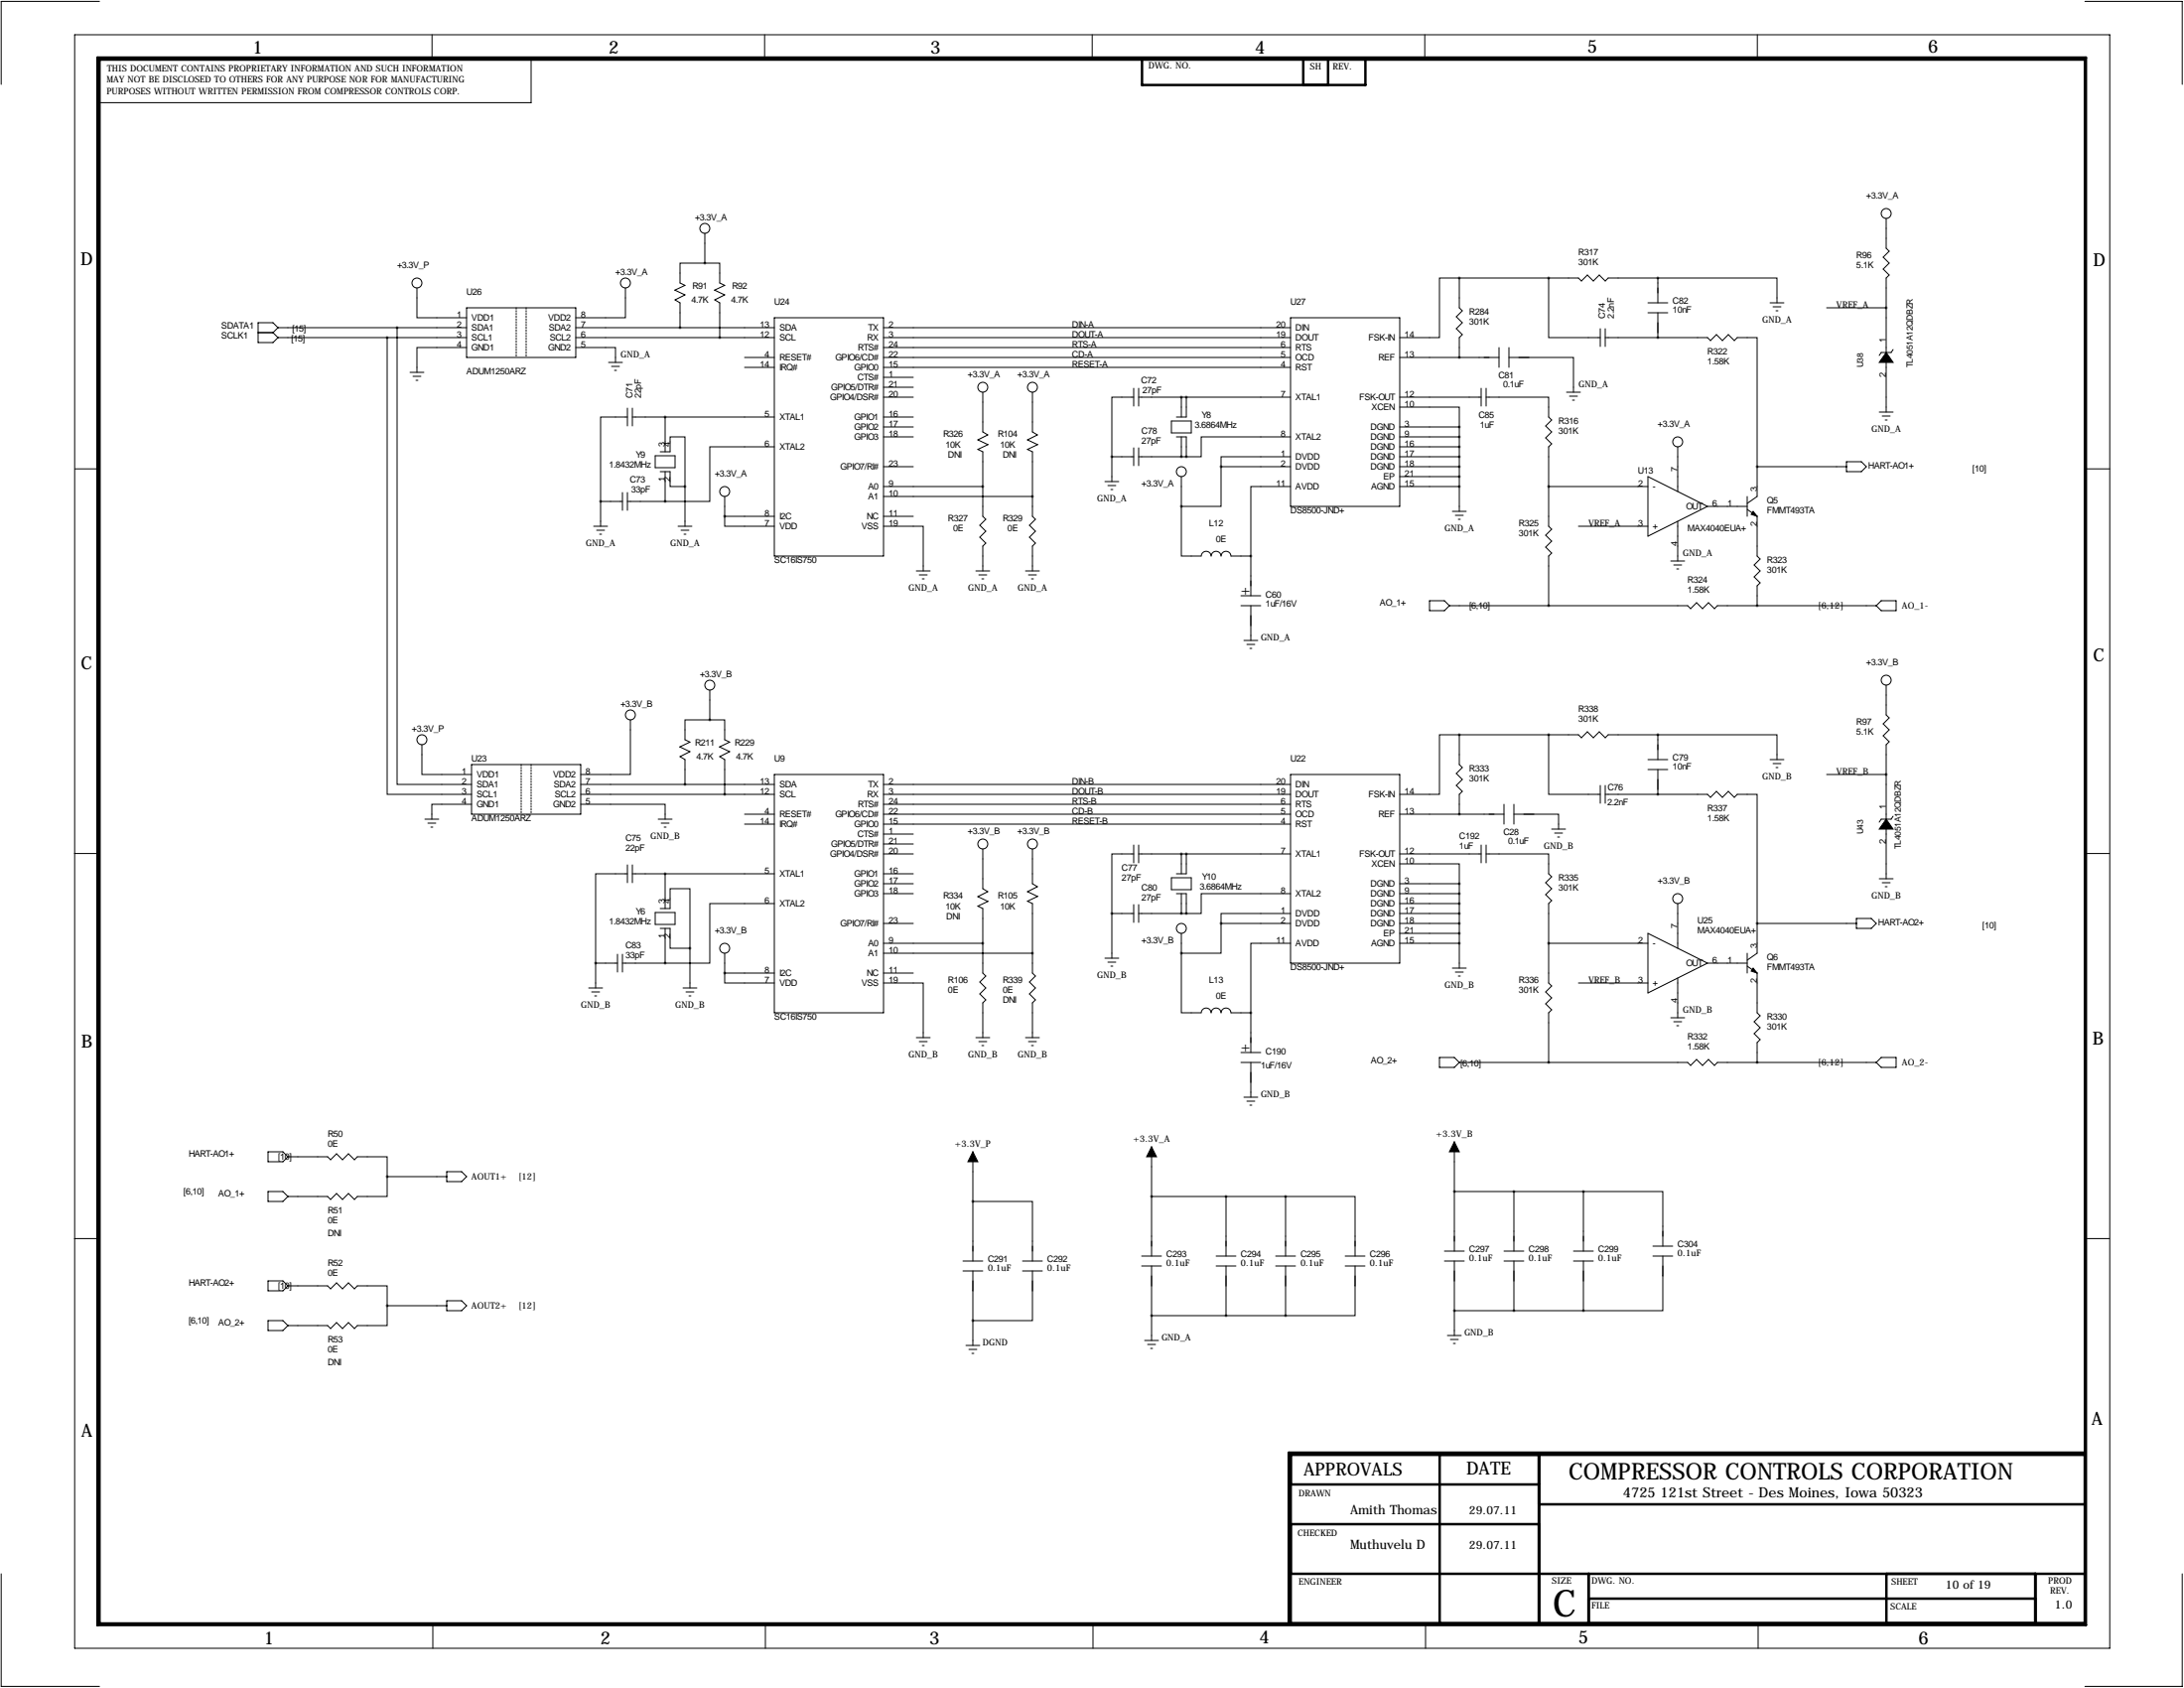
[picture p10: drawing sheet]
<svg xmlns="http://www.w3.org/2000/svg" width="559mm" height="432mm" viewBox="0 0 559 432" stroke-linecap="round" stroke-linejoin="round" font-family="sans-serif">
<g fill="none" stroke="#000" stroke-width=".25">
<path d="M19.1 8.9h520.7v412.7h-520.7zM25.5 .4h-25.2v21.2M110.5 8.9v6.3M143.1 15.2h-7.2v11.1h-110.9M195.6 8.9v6.3M279.5 8.9v6.3M364.5 8.9v6.3M449.6 8.9v6.3M533.5 .4h24.8v21.2M180.3 59.7v7.6M482.6 55.9v7.6l.8 .8-1.6 1.5 1.6 1.5-1.6 1.5 1.6 1.6-.8 .7v34.3M106.7 73.7v7.6h12.7"/>
<path d="M119.4 78.7h27.9v12.7h-27.9zM160 73.7v7.6h-12.7M180.3 67.3h3.8v5.1l1.3 .6-2.6 1.2 2.6 1.2-2.5 1.3 1.2 .8v8.9M180.3 67.3h-6.3v5.1l1.3 .6-2.6 1.2 2.6 1.2-2.6 1.3 1.3 .8v6.3M373.4 71.1h-5.1v15.3h-10.2M373.4 71.1v7.6l.7 .8-1.5 1.5 1.5 1.6-1.5 1.5 1.5 1.5-.7 .8v5M373.4 71.1h30.5l.7 .8 1.5-1.5 1.6 1.5 1.5-1.5 1.5 1.5 .8-.8h12.7M396.2 71.1v15.3h13.2M421.6 77.5h5.1M424.2 71.1h30.5v6.4M424.2 71.1v6.4M452.9 77.5h3.5"/>
<path d="M453.6 78.5h2.1M454.4 79.5h.5M467.4 78.7h15.2M66 85.1h3.8M69.8 85.1l1.3 1.3M71.1 86.4h48.3M71.1 83.8h48.3M71.1 83.8l-1.3 1.3M71.1 83.8l-1.3-1.2h-3.8v5h3.8l1.3-1.2M99.1 86.4v116.8h21.5M101.6 83.8v116.9h19M104.9 95.2h3.6"/>
<path d="M105.7 96.3h2M106.4 97.3h.5M119.4 88.9h-12.7v6.3M147.3 88.9h10.2v3.8M147.3 86.4h50.8M147.3 83.8h50.8M155.7 92.7h3.6M156.5 93.7h2M157.2 94.7h.5M190.5 91.4h7.6M190.5 94h7.6M198.1 81.3h28v60.9h-28z"/>
<path d="M226.1 86.4h104.1M226.1 83.8h104.1M226.1 99.1h7.6M226.1 96.5h7.6M226.1 91.4h104.1M226.1 88.9h104.1M226.1 94h104.1M290.1 99.3v4.6M291.3 99.3v4.6M330.2 81.3h27.9v48.2h-27.9zM358.1 91.4h25.4M379 99.3v4.6"/>
<path d="M380.2 99.3v4.6M383.5 88.9v5.1M386.1 91.4h16.5v8.9M386.1 88.9v5.1M409.4 84.1v4.5M410.7 86.4h26.2l.7 .7 1.6-1.5 1.5 1.5 1.5-1.5 1.5 1.5 .8-.7h5.1v33M410.7 84.1v4.5M421.6 80h5.1M424.2 80v6.4M484.4 89.4l-.5 .8h-2.6l-.5 .7M19.2 119.9h6.4M160.5 106.7h-6.8v21.6"/>
<path d="M160.5 104.4v4.6M161.8 106.7h36.3M161.8 104.4v4.6M167.6 116.6h5.1v3h-5.1zM168.9 115.6h2.5v-3.8h3.9v12.7M170.2 106.7v8.9M198.1 114.3h-16.5v14h-11.4M226.1 106.7h7.6M226.1 101.6h7.6M226.1 111.8h7.6M226.1 119.4h7.6M226.1 109.2h7.6"/>
<path d="M251.5 100.3v10.2l1.2 .8-2.5 1.2 2.6 1.2-2.6 1.3 1.3 .6v16.5l.7 .7-1.5 1.6 1.5 1.5-1.5 1.5 1.5 1.5-.7 .8v6.3M264.2 100.3v10.2l1.2 .8-2.5 1.2 2.6 1.2-2.6 1.3 1.3 .6v16.5l.7 .7-1.5 1.6 1.5 1.5-1.5 1.5 1.5 1.5-.7 .8v6.3M284.5 116.8h5.6M284.5 116.8v6.4M290.1 101.6h-5.6v15.2M290.1 114.6v4.5M291.3 101.6h38.9M291.3 114.6v4.5M291.3 116.8h12.2M299.7 107.7h5.1v3h-5.1zM301 111.8h2.5v5M302.3 101.6v5.1"/>
<path d="M302.3 111.8v5M303.5 101.6v5.1h-2.5M312.4 119.4v10.1h-10.1M312.4 119.4h17.8M330.2 116.8h-17.8v2.6M330.2 111.8h-22.9v5h-3.8M358.1 104.1h15.3v5.1M358.1 101.6h20.9M358.1 111.8h15.3M358.1 116.8h15.3M358.1 114.3h15.3M358.1 119.4h15.3"/>
<path d="M358.1 109.2h15.3M373.4 109.2v21.6M380.2 101.6h16v5.1l.8 .7-1.5 1.6 1.5 1.5-1.5 1.5 1.5 1.5-.8 .8v20.3l.8 .8-1.5 1.5 1.5 1.5-1.5 1.6 1.5 1.5-.8 .7v12.7M400.8 100.3h3.6M401.6 101.3h2M402.3 102.4h.5M429.3 114.3v11.4M449.6 119.4v7.6l-2.6 1.8M449.6 119.4h22.8M472.4 118.1h3.8l1.3 1.3-1.3 1.2h-3.8zM480.8 105.4h3.6M481.6 106.4h2"/>
<path d="M482.3 107.4h.6M533.4 119.9h6.4M151.9 134.6h3.5M152.7 135.6h2M153.4 136.7h.5M153.7 128.3h5.6M153.7 128.3v6.3M159.3 126v4.6M160.5 126v4.6M160.5 128.3h9.7M168.9 120.6h2.5v3.9h3.9M170.2 120.6v7.7"/>
<path d="M173.5 134.6h3.5M174.2 135.6h2.1M175 136.7h.5M175.3 124.5v10.1M185.4 132.1v2.5h12.7M185.4 132.1h12.7M185.4 127v5.1M226.1 134.6h10.1v11.4M226.1 124.5h25.4M226.1 127h38.1M226.1 132.1h7.6M282.7 123.2h3.6"/>
<path d="M283.5 124.2h2M284.2 125.2h.5M302.3 129.5v12.7h5a1.27 1.27 0 0 1 1.3-1.2 1.27 1.27 0 0 1 1.3 1.2 1.27 1.27 0 0 1 1.2-1.2 1.27 1.27 0 0 1 1.3 1.2 1.27 1.27 0 0 1 1.3-1.2 1.27 1.27 0 0 1 1.3 1.2h5M302.3 121.9v7.6M330.2 124.5h-10.2v17.7M358.1 124.5h15.3M358.1 121.9h15.3M371.6 130.8h3.6M372.4 131.8h2M373.1 132.8h.5M396.2 124.5h25.4M403.9 134.6h17.7"/>
<path d="M421.6 121.9l15.3 7.6-15.3 7.7zM429.3 133.3v10.2M436.9 129.5h10.1M447 130.3l2.6 1.8v10.1l.7 .8-1.5 1.5 1.5 1.5-1.5 1.6 1.5 1.5-.7 .8v5M447 127v5.1M234.4 146h3.6M235.2 147.1h2M236 148.1h.5M249.7 146h3.5M250.4 147.1h2.1M251.2 148.1h.5M262.4 146h3.5"/>
<path d="M263.1 147.1h2.1M263.9 148.1h.5M317.5 154.9h5.1M317.5 152.4h5.1M320 142.2v10.2M320 154.9v8.9M365.8 153.7h3.8l1.2 1.2-1.2 1.3h-3.8zM370.8 154.9h61l.8 .8 1.5-1.5 1.5 1.5 1.5-1.5 1.6 1.5 .7-.8h40.7M427.5 143.5h3.5M428.2 144.5h2.1M429 145.5h.5M481.3 153.7h3.8v2.5h-3.8l-1.2-1.3z"/>
<path d="M181.6 176.5v7.6M318.3 163.8h3.5M319 164.8h2.1M319.8 165.9h.5M482.6 175.3v7.6l.8 .7-1.6 1.6 1.6 1.5-1.6 1.5 1.6 1.5-.8 .8v34.3M107.9 190.5v7.6h12.7M120.6 195.6h28v12.7h-28zM161.3 184.1v14h-12.7M181.6 184.1h3.8v5.1l1.3 .6-2.6 1.3 2.6 1.2-2.6 1.2 1.3 .8v8.9M181.6 184.1h-6.3v5.1l1.2 .6-2.6 1.3 2.6 1.2-2.5 1.2 1.3 .8v6.4M198.1 198.1h28v61h-28zM330.2 198.1h27.9v48.3h-27.9z"/>
<path d="M373.4 188h-5.1v15.2h-10.2M373.4 188v7.6l.7 .7-1.5 1.6 1.5 1.5-1.5 1.5 1.5 1.5-.7 .8v5.1M373.4 188h30.5l.7 .7 1.5-1.5 1.6 1.5 1.5-1.5 1.5 1.5 .8-.7h12.7M396.2 188v15.2h13.2M421.6 194.3h5.1M421.6 196.8h5.1M424.2 188h30.5v6.3M424.2 188v6.3M424.2 196.8v6.4M452.9 194.3h3.5M453.6 195.3h2.1M454.4 196.3h.5"/>
<path d="M467.4 198.1h15.2M19 218.3h6.5M108.7 209.5h3.6M109.5 210.6h2M110.2 211.6h.5M120.6 205.7h-10.1v3.8M148.6 205.7h21.6v3.8M148.6 200.7h49.5M148.6 203.2h49.5M168.4 209.5h3.6M169.2 210.6h2M169.9 211.6h.5"/>
<path d="M190.5 208.3h7.6M190.5 210.8h7.6M226.1 200.7h104.1M226.1 215.9h7.6M226.1 203.2h104.1M226.1 213.4h7.6M226.1 208.3h104.1M226.1 205.7h104.1M226.1 210.8h104.1M226.1 218.4h7.6M251.5 217.2v10.1l1.2 .8-2.5 1.3 2.6 1.2-2.6 1.2 1.3 .6v16.5l.7 .8-1.5 1.5 1.5 1.5-1.5 1.6 1.5 1.5-.7 .7v8.9M264.2 217.2v8.9l1.2 .7-2.5 1.3 2.6 1.2-2.6 1.2 1.3 .6v17.8l.7 .8-1.5 1.5 1.5 1.5-1.5 1.6 1.5 1.5-.7 .7v8.9"/>
<path d="M290.1 218.4h-5.6v15.3M290.1 216.2v4.5M291.3 218.4h38.9M291.3 216.2v4.5M302.3 218.4v5.1M303.5 218.4v5.1h-2.5M358.1 208.3h26.7M358.1 218.4h20.9M379 216.2v4.5M380.2 218.4h16v5.1l.8 .8-1.5 1.5 1.5 1.5-1.5 1.6 1.5 1.5-.8 .7v20.4l.8 .7-1.5 1.5 1.5 1.6-1.5 1.5 1.5 1.5-.8 .8v12.7M380.2 216.2v4.5M384.8 205.7v5.1"/>
<path d="M387.3 208.3h11.5v3.8M387.3 205.7v5.1M397 212.1h3.6M397.8 213.1h2M398.5 214.1h.5M409.4 200.9v4.6M410.7 203.2h26.2l.7 .8 1.6-1.6 1.5 1.6 1.5-1.6 1.5 1.6 .8-.8h5.1v33M410.7 200.9v4.6M484.4 208.8l-.5 .7h-2.6l-.5 .8M533.3 218.3h6.4M160.5 223.5h-8.1v22.9M160.5 221.2v4.6"/>
<path d="M161.8 221.2v4.6M161.8 223.5h36.3M167.6 233.4h5.1v3.1h-5.1zM168.9 232.4h2.5v-5.1h5.1v15.3M168.9 237.5h2.5v5.1h5.1M170.2 223.5v8.9M170.2 237.5v8.9M198.1 231.1h-16.5v15.3h-11.4M226.1 223.5h7.6M226.1 236.2h7.6M226.1 226.1h7.6M226.1 228.6h7.6"/>
<path d="M284.5 233.7h5.6M284.5 233.7v11.4M290.1 231.4v4.6M291.3 231.4v4.6M291.3 233.7h12.2M299.7 224.5h5.1v3.1h-5.1zM301 228.6h2.5v5.1M302.3 228.6v5.1M302.3 238.8v5M312.4 236.2v7.6h-10.1M312.4 236.2h17.8M330.2 233.7h-17.8v2.5"/>
<path d="M330.2 228.6h-22.9v5.1h-3.8M358.1 221h15.3v5.1M358.1 231.1h15.3M358.1 236.2h15.3M358.1 226.1h15.3M358.1 228.6h15.3M358.1 233.7h15.3M358.1 238.8h15.3M373.4 226.1v21.5M421.6 238.8l15.3 7.6-15.3 7.6zM429.3 231.1v11.5M449.6 236.2h25.4"/>
<path d="M449.6 236.2v7.6l-2.6 1.8M475 234.9h3.8l1.3 1.3-1.3 1.3h-3.8zM480.8 224.8h3.6M481.6 225.8h2M482.3 226.8h.6M150.6 252.7h3.6M151.4 253.7h2M152.1 254.8h.6M152.4 246.4h5.6M152.4 246.4v6.3M158 244.1v4.6M159.3 244.1v4.6"/>
<path d="M159.3 246.4h10.9M174.8 252.7h3.5M175.5 253.7h2M176.3 254.8h.5M176.5 242.6v10.1M185.4 248.9v2.6h12.7M185.4 248.9h12.7M185.4 243.8v5.1M226.1 251.5h10.1v13.9M226.1 241.3h25.4M226.1 243.8h38.1M226.1 248.9h7.6"/>
<path d="M282.7 245.1h3.6M283.5 246.1h2M284.2 247.1h.5M302.3 243.8v15.3h5a1.27 1.27 0 0 1 1.3-1.2 1.27 1.27 0 0 1 1.3 1.2 1.27 1.27 0 0 1 1.2-1.2 1.27 1.27 0 0 1 1.3 1.2 1.27 1.27 0 0 1 1.3-1.2 1.27 1.27 0 0 1 1.3 1.2h5M320 259.1v10.1M330.2 241.3h-10.2v17.8M358.1 241.3h15.3M371.6 247.6h3.6M372.4 248.7h2M373.1 249.7h.5M396.2 241.3h25.4M403.9 251.5h17.7"/>
<path d="M429.3 250.2v10.1M436.9 246.4h10.1M447 247.1l2.6 1.8v10.2l.7 .7-1.5 1.6 1.5 1.5-1.5 1.5 1.5 1.5-.7 .8v5.1M447 243.8v5.1M234.4 265.4h3.6M235.2 266.4h2M236 267.5h.5M249.7 265.4h3.5M250.4 266.4h2.1M251.2 267.5h.5M262.4 265.4h3.5M263.1 266.4h2.1"/>
<path d="M263.9 267.5h.5M317.5 271.8h5.1M317.5 269.2h5.1M320 271.8v8.9M368.3 270.5h3.8l1.3 1.3-1.3 1.2h-3.8zM373.4 271.8h58.4l.8 .7 1.5-1.5 1.5 1.5 1.5-1.5 1.6 1.5 .7-.7h40.7M427.5 260.3h3.5M428.2 261.4h2.1M429 262.4h.5M481.3 270.5h3.8v2.5h-3.8l-1.2-1.2zM68.6 294.6h3.8l1.3 1.3-1.3 1.3h-3.8zM73.7 295.9h10.1l.8 .8 1.5-1.6 1.5 1.6 1.6-1.6 1.5 1.6 .7-.8h7.7v5.1"/>
<path d="M114.3 299.7h3.8l1.3 1.3-1.3 1.3h-3.8zM248.9 294.6v28M294.6 293.4v12.7M318.3 280.7h3.5M319 281.7h2.1M319.8 282.7h.5M372.1 292.1v27.9M19 316.8h6.5M68.6 304.8h3.8l1.3 1.3-1.3 1.2h-3.8zM99.1 301v5.1h-7.7l-.7 .7-1.5-1.5-1.6 1.5-1.5-1.5-1.5 1.5-.8-.7h-10.1M99.1 301h15.2M248.9 307.3h15.3v15.3"/>
<path d="M294.6 306.1v15.2M294.6 306.1h34.3M313.7 306.1v15.2M328.9 306.1h17.8v15.2M328.9 306.1v15.2M372.1 304.8h33M387.3 304.8v15.2M405.1 304.8h20.3v14M405.1 304.8v15.2M422.9 318.8h5.1M533.3 316.8h6.4M68.6 327.7h3.8l1.3 1.2-1.3 1.3h-3.8z"/>
<path d="M68.6 337.8h3.8l1.3 1.3-1.3 1.3h-3.8zM73.7 328.9h10.1l.8 .8 1.5-1.5 1.5 1.5 1.6-1.5 1.5 1.5 .7-.8h7.7v5.1M99.1 334v5.1h-7.7l-.7 .8-1.5-1.6-1.6 1.6-1.5-1.6-1.5 1.6-.8-.8h-10.1M99.1 334h15.2M114.3 332.7h3.8l1.3 1.3-1.3 1.3h-3.8zM246.4 322.6h5.1M246.4 325.1h5.1M248.9 325.1v19.1M261.6 322.6h5.1M261.6 325.1h5.1M264.2 325.1v12.7h-15.3M292.1 321.3h5.1"/>
<path d="M292.1 323.8h5.1M294.6 336.5h19.1M294.6 323.8v19.1M311.1 321.3h5.1M311.1 323.8h5.1M313.7 323.8v12.7M313.7 336.5h15.2M326.4 321.3h5.1M326.4 323.8h5.1M328.9 323.8v12.7M344.2 321.3h5M344.2 323.8h5"/>
<path d="M346.7 323.8v12.7h-17.8M369.6 322.6h5M369.6 320h5M372.1 322.6v19M372.1 335.3h33M384.8 322.6h5.1M384.8 320h5.1M387.3 322.6v12.7M402.6 322.6h5.1M402.6 320h5.1M405.1 322.6v12.7M422.9 321.3h5.1"/>
<path d="M425.4 321.3v14h-20.3M247.1 344.2h3.6M247.9 345.2h2M248.7 346.2h.5M292.9 342.9h3.5M293.6 343.9h2.1M294.4 344.9h.5M370.3 341.6h3.6M371.1 342.6h2M371.9 343.7h.5M.3 402.6v28.8h25.2M110.7 415.3v6.3"/>
<path d="M195.8 415.3v6.3M279.7 415.3v6.3M364.7 415.3v6.3M449.8 415.3v6.3M558.3 402.6v28.8h-24.8"/>
<circle cx="180.3" cy="58.4" r="1.27"/>
<circle cx="482.6" cy="54.6" r="1.27"/>
<circle cx="106.7" cy="72.4" r="1.27"/>
<circle cx="160" cy="72.4" r="1.27"/>
<circle cx="251.5" cy="99.1" r="1.27"/>
<circle cx="264.2" cy="99.1" r="1.27"/>
<circle cx="429.3" cy="113" r="1.27"/>
<circle cx="185.4" cy="125.7" r="1.27"/>
<circle cx="302.3" cy="120.6" r="1.27"/>
<circle cx="181.6" cy="175.3" r="1.27"/>
<circle cx="482.6" cy="174" r="1.27"/>
<circle cx="107.9" cy="189.2" r="1.27"/>
<circle cx="161.3" cy="182.9" r="1.27"/>
<circle cx="251.5" cy="215.9" r="1.27"/>
<circle cx="264.2" cy="215.9" r="1.27"/>
<circle cx="302.3" cy="237.5" r="1.27"/>
<circle cx="429.3" cy="229.9" r="1.27"/>
<circle cx="185.4" cy="242.6" r="1.27"/>
</g>
<g fill="none" stroke="#000" stroke-width=".63">
<path d="M24.9 14.7h508.8v401h-508.8zM25.5 15.2h508v400.1h-508zM292.2 15h57.2v6.7h-57.2zM333.5 21.7v-6.7h6.3v6.7M330.3 379.7h63.5M368.4 372.1v43.2M393.8 372.1v43.2M533.5 372.1h-203.2v43.2M533.5 371.6h-203.8v43.7M330.3 389.9h63.5M393.8 384.8h139.7M330.3 402.6h203.2"/>
<path d="M406.5 402.6v12.7M406.5 408.9h114.3M482.7 402.6v12.7M520.8 402.6v12.7"/>
</g>
<path d="M132.1 78.7v12.7M134.6 78.7v12.7M133.3 195.6v12.7M135.9 195.6v12.7" fill="none" stroke="#000" stroke-width=".25" stroke-dasharray=".4 .4"/>
<path d="M482.6 90.2l1.8 2.5h-3.6zM448.6 130.8l1 1.3-1.5-.5zM482.6 209.5l1.8 2.6h-3.6zM448.6 247.6l1 1.3-1.5-.5zM248.9 294.6l1.3 2.6h-2.6zM294.6 293.4l1.3 2.5h-2.5zM372.1 292.1l1.3 2.5h-2.6z" fill="#000" stroke="#000" stroke-width=".25"/>
<path d="M302.2 233.7a.05 .05 0 0 0 .1 0 .05 .05 0 0 0-.1 0zM251.4 124.5a.05 .05 0 0 0 .1 0 .05 .05 0 0 0-.1 0zM396.2 154.9a.05 .05 0 0 0 .1 0 .05 .05 0 0 0-.1 0zM264.1 127a.05 .05 0 0 0 .1 0 .05 .05 0 0 0-.1 0zM251.4 241.3a.05 .05 0 0 0 .1 0 .05 .05 0 0 0-.1 0zM396.2 241.3a.05 .05 0 0 0 .1 0 .05 .05 0 0 0-.1 0zM302.2 218.4a.05 .05 0 0 0 .1 0 .05 .05 0 0 0-.1 0zM396.2 188a.05 .05 0 0 0 .1 0 .05 .05 0 0 0-.1 0zM396.2 124.5a.05 .05 0 0 0 .1 0 .05 .05 0 0 0-.1 0zM396.2 271.8a.05 .05 0 0 0 .1 0 .05 .05 0 0 0-.1 0zM302.2 101.6a.05 .05 0 0 0 .1 0 .05 .05 0 0 0-.1 0zM99 86.4a.05 .05 0 0 0 .1 0 .05 .05 0 0 0-.1 0zM264.1 243.8a.05 .05 0 0 0 .1 0 .05 .05 0 0 0-.1 0zM302.2 116.8a.05 .05 0 0 0 .1 0 .05 .05 0 0 0-.1 0zM396.2 71.1a.05 .05 0 0 0 .1 0 .05 .05 0 0 0-.1 0zM302.2 243.8a.05 .05 0 0 0 .1 0 .05 .05 0 0 0-.1 0zM153.6 128.3a.05 .05 0 0 0 .1 0 .05 .05 0 0 0-.1 0zM99 301a.05 .05 0 0 0 .1 0 .05 .05 0 0 0-.1 0zM99 334a.05 .05 0 0 0 .1 0 .05 .05 0 0 0-.1 0zM320 142.2a.05 .05 0 0 0 .1 0 .05 .05 0 0 0-.1 0zM302.2 129.5a.05 .05 0 0 0 .1 0 .05 .05 0 0 0-.1 0zM320 259.1a.05 .05 0 0 0 .1 0 .05 .05 0 0 0-.1 0zM303.5 233.7a.05 .05 0 0 0 .1 0 .05 .05 0 0 0-.1 0zM303.5 218.4a.05 .05 0 0 0 .1 0 .05 .05 0 0 0-.1 0zM303.5 101.6a.05 .05 0 0 0 .1 0 .05 .05 0 0 0-.1 0zM303.5 116.8a.05 .05 0 0 0 .1 0 .05 .05 0 0 0-.1 0zM176.5 242.6a.05 .05 0 0 0 .1 0 .05 .05 0 0 0-.1 0zM175.2 124.5a.05 .05 0 0 0 .1 0 .05 .05 0 0 0-.1 0zM180.3 67.3a.05 .05 0 0 0 .1 0 .05 .05 0 0 0-.1 0zM184.1 86.4a.05 .05 0 0 0 .1 0 .05 .05 0 0 0-.1 0zM175.2 200.7a.05 .05 0 0 0 .1 0 .05 .05 0 0 0-.1 0zM328.9 336.6a.05 .05 0 0 0 .1 0 .05 .05 0 0 0-.1 0zM328.9 306.1a.05 .05 0 0 0 .1 0 .05 .05 0 0 0-.1 0zM387.3 335.3a.05 .05 0 0 0 .1 0 .05 .05 0 0 0-.1 0zM387.3 304.8a.05 .05 0 0 0 .1 0 .05 .05 0 0 0-.1 0zM294.6 306.1a.05 .05 0 0 0 .1 0 .05 .05 0 0 0-.1 0zM294.6 336.6a.05 .05 0 0 0 .1 0 .05 .05 0 0 0-.1 0zM405.1 304.8a.05 .05 0 0 0 .1 0 .05 .05 0 0 0-.1 0zM405.1 335.3a.05 .05 0 0 0 .1 0 .05 .05 0 0 0-.1 0z" fill="#000" stroke="#000" stroke-width=".63"/>
<text font-size="9.6" x="397.3" y="413.5">C</text>
<text font-size="5.9" x="401.4" y="378.6">COMPRESSOR CONTROLS CORPORATION</text>
<g font-size="4.6">
<text x="64.6" y="13.7">1</text>
<text x="155.8" y="13.7">2</text>
<text x="238" y="13.7">3</text>
<text x="321.1" y="13.7">4</text>
<text x="406.1" y="13.5">5</text>
<text x="493.3" y="13.5">6</text>
<text x="20.6" y="67.9">D</text>
<text x="535.6" y="68.1">D</text>
<text x="20.7" y="171.1">C</text>
<text x="535.5" y="169.2">C</text>
<text x="20.8" y="268.1">B</text>
<text x="535.4" y="267.2">B</text>
<text x="535.2" y="364.5">A</text>
<text x="20.8" y="367.5">A</text>
<text x="333.6" y="377.4">APPROVALS</text>
<text x="375.2" y="377.2">DATE</text>
<text x="67.5" y="420.6">1</text>
<text x="153.6" y="420.6">2</text>
<text x="237.8" y="420.6">3</text>
<text x="322.2" y="420.5">4</text>
<text x="403.9" y="420.4">5</text>
<text x="490.9" y="420.6">6</text>
</g>
<g font-size="3.6">
<text x="317.5" y="152.1">+</text>
<text x="317.5" y="269">+</text>
<text x="415.3" y="383">4725 121st Street - Des Moines, Iowa 50323</text>
</g>
<g font-size="3.3">
<text x="345.4" y="387.3">Amith Thomas</text>
<text x="345.4" y="396.2">Muthuvelu D</text>
</g>
<g font-size="3">
<text x="375.9" y="387.3">29.07.11</text>
<text x="375.9" y="396.2">29.07.11</text>
<text x="497.8" y="406.4">10 of 19</text>
<text x="525.8" y="411.5">1.0</text>
</g>
<g font-size="2.4">
<text x="482.6" y="87.6" transform="rotate(-90 482.6 87.6)">1</text>
<text x="482.6" y="96.5" transform="rotate(-90 482.6 96.5)">2</text>
<text x="482.6" y="207" transform="rotate(-90 482.6 207)">1</text>
<text x="482.6" y="215.9" transform="rotate(-90 482.6 215.9)">2</text>
</g>
<g font-size="2.3">
<text x="293.8" y="17.6">DWG. NO.</text>
<text x="335.2" y="17.7">SH</text>
<text x="341" y="17.7">REV.</text>
<text x="27.3" y="21.1">MAY NOT BE DISCLOSED TO OTHERS FOR ANY PURPOSE NOR FOR MANUFACTURING</text>
<text x="27.4" y="18.3">THIS DOCUMENT CONTAINS PROPRIETARY INFORMATION AND SUCH INFORMATION</text>
<text x="27.3" y="24.2">PURPOSES WITHOUT WRITTEN PERMISSION FROM COMPRESSOR CONTROLS CORP.</text>
<text x="477.5" y="50.8">+3.3V_A</text>
<text x="177.8" y="56.4">+3.3V_A</text>
<text x="403.9" y="65.3">R317</text>
<text x="101.6" y="68.6">+3.3V_P</text>
<text x="157.5" y="70.4">+3.3V_A</text>
<text x="403.9" y="67.8">301K</text>
<text x="475" y="66">R96</text>
<text x="475" y="68.6">5.1K</text>
<text x="119.4" y="75.4">U26</text>
<text x="176.9" y="77.5">4.7K</text>
<text x="177.2" y="73.9">R91</text>
<text x="187.1" y="77.5">4.7K</text>
<text x="187.3" y="73.9">R92</text>
<text x="198.1" y="78">U24</text>
<text x="330.2" y="78">U27</text>
<text x="428" y="77.7">C82</text>
<text x="116.9" y="81.3">1</text>
<text x="116.9" y="83.8">2</text>
<text x="120.6" y="82">VDD1</text>
<text x="140.3" y="82">VDD2</text>
<text x="148.6" y="83.8">7</text>
<text x="148.6" y="81.3">8</text>
<text x="194.5" y="83.8">13</text>
<text x="227.3" y="83.8">2</text>
<text x="274.3" y="83.8">DIN-A</text>
<text x="326.6" y="83.8">20</text>
<text x="375.9" y="80.5">R284</text>
<text x="375.9" y="83.1">301K</text>
<text x="410.7" y="81.5" transform="rotate(-90 410.7 81.5)">C74</text>
<text x="413" y="81.5" transform="rotate(-90 413 81.5)">2.2nF</text>
<text x="428" y="80">10nF</text>
<text x="450.9" y="82.6">GND_A</text>
<text x="469.9" y="78.7">VREF_A</text>
<text x="56.6" y="84.1">SDATA1</text>
<text x="56.6" y="86.6">SCLK1</text>
<text x="74.5" y="87.4">[15]</text>
<text x="74.8" y="84.8">[15]</text>
<text x="116.9" y="86.4">3</text>
<text x="116.9" y="88.9">4</text>
<text x="120.6" y="84.6">SDA1</text>
<text x="120.6" y="87.1">SCL1</text>
<text x="120.6" y="89.7">GND1</text>
<text x="140.3" y="89.7">GND2</text>
<text x="140.4" y="84.6">SDA2</text>
<text x="140.6" y="87.1">SCL2</text>
<text x="148.6" y="88.9">5</text>
<text x="148.6" y="86.4">6</text>
<text x="194.5" y="86.4">12</text>
<text x="199.4" y="84.6">SDA</text>
<text x="199.4" y="87.1">SCL</text>
<text x="219.5" y="89.7">RTS#</text>
<text x="221.9" y="87.1">RX</text>
<text x="222.2" y="84.6">TX</text>
<text x="227.3" y="86.4">3</text>
<text x="227.3" y="88.9">24</text>
<text x="274.3" y="88.9">RTS-A</text>
<text x="274.3" y="86.4">DOUT-A</text>
<text x="326.6" y="86.4">19</text>
<text x="327.7" y="88.9">6</text>
<text x="331.5" y="89.7">RTS</text>
<text x="331.5" y="84.6">DIN</text>
<text x="331.5" y="87.1">DOUT</text>
<text x="350.2" y="87.1">FSK-IN</text>
<text x="359.4" y="86.4">14</text>
<text x="119.4" y="95.8">ADUM1250ARZ</text>
<text x="158.8" y="91.4">GND_A</text>
<text x="194.5" y="94">14</text>
<text x="195.7" y="91.4">4</text>
<text x="199.4" y="92.2">RESET#</text>
<text x="199.4" y="94.7">IRQ#</text>
<text x="213.7" y="92.2">GPIO6/CD#</text>
<text x="218.6" y="94.7">GPIO0</text>
<text x="227.3" y="94">15</text>
<text x="227.3" y="91.4">22</text>
<text x="274.3" y="94">RESET-A</text>
<text x="274.3" y="91.4">CD-A</text>
<text x="327.7" y="94">4</text>
<text x="327.7" y="91.4">5</text>
<text x="331.5" y="94.7">RST</text>
<text x="331.5" y="92.2">OCD</text>
<text x="352.7" y="92.2">REF</text>
<text x="359.4" y="91.4">13</text>
<text x="436.9" y="90.7">R322</text>
<text x="436.9" y="93.2">1.58K</text>
<text x="161.8" y="101.9" transform="rotate(-90 161.8 101.9)">C71</text>
<text x="164.1" y="101.9" transform="rotate(-90 164.1 101.9)">22pF</text>
<text x="212.7" y="99.8">GPIO5/DTR#</text>
<text x="219.4" y="97.3">CTS#</text>
<text x="227.3" y="99.1">21</text>
<text x="227.3" y="96.5">1</text>
<text x="227.3" y="101.6">20</text>
<text x="247.6" y="96.5">+3.3V_A</text>
<text x="260.3" y="96.5">+3.3V_A</text>
<text x="292" y="98.1">C72</text>
<text x="292.3" y="100.6">27pF</text>
<text x="327.7" y="101.6">7</text>
<text x="359.4" y="101.6">12</text>
<text x="383.4" y="96.8">C81</text>
<text x="384.6" y="99.1">0.1uF</text>
<text x="403.9" y="99.1">GND_A</text>
<text x="195.7" y="106.7">5</text>
<text x="199.4" y="107.4">XTAL1</text>
<text x="212.4" y="102.4">GPIO4/DSR#</text>
<text x="218.6" y="107.4">GPIO1</text>
<text x="227.3" y="106.7">16</text>
<text x="307.5" y="106.9">Y8</text>
<text x="331.5" y="102.4">XTAL1</text>
<text x="347.8" y="102.4">FSK-OUT</text>
<text x="350.9" y="104.9">XCEN</text>
<text x="359.4" y="104.1">10</text>
<text x="378.3" y="106.9">C85</text>
<text x="218.6" y="110">GPIO2</text>
<text x="218.6" y="112.5">GPIO3</text>
<text x="227.3" y="109.2">17</text>
<text x="227.3" y="111.8">18</text>
<text x="241.3" y="111.8">R326</text>
<text x="255.3" y="111.8">R104</text>
<text x="292.1" y="111">C78</text>
<text x="292.1" y="113.5">27pF</text>
<text x="305.7" y="109.5">3.6864MHz</text>
<text x="327.7" y="111.8">8</text>
<text x="331.5" y="112.5">XTAL2</text>
<text x="350.7" y="110">DGND</text>
<text x="350.7" y="112.5">DGND</text>
<text x="359.4" y="109.2">3</text>
<text x="359.4" y="111.8">9</text>
<text x="378.7" y="109.5">1uF</text>
<text x="398.8" y="108.5">R316</text>
<text x="398.8" y="111">301K</text>
<text x="424.2" y="109.2">+3.3V_A</text>
<text x="478.8" y="110.5">GND_A</text>
<text x="155.8" y="119.6">1.8432MHz</text>
<text x="162.7" y="117.1">Y9</text>
<text x="170.2" y="114.3" transform="rotate(-90 170.2 114.3)">3</text>
<text x="171.4" y="114.3" transform="rotate(-90 171.4 114.3)">4</text>
<text x="195.7" y="114.3">6</text>
<text x="199.4" y="115.1">XTAL2</text>
<text x="227.3" y="119.4">23</text>
<text x="241.9" y="114.6">10K</text>
<text x="242.6" y="117.1">DNI</text>
<text x="255.9" y="114.6">10K</text>
<text x="256.5" y="117.1">DNI</text>
<text x="327.7" y="119.4">2</text>
<text x="327.7" y="116.8">1</text>
<text x="331.5" y="117.6">DVDD</text>
<text x="350.7" y="115.1">DGND</text>
<text x="350.7" y="117.6">DGND</text>
<text x="359.4" y="114.3">16</text>
<text x="359.4" y="116.8">17</text>
<text x="359.4" y="119.4">18</text>
<text x="478" y="119.9">HART-AO1+</text>
<text x="161.1" y="123.5">C73</text>
<text x="161.5" y="126">33pF</text>
<text x="170.2" y="123.1" transform="rotate(-90 170.2 123.1)">1</text>
<text x="171.4" y="123.1" transform="rotate(-90 171.4 123.1)">2</text>
<text x="182.9" y="121.9">+3.3V_A</text>
<text x="215" y="120.1">GPIO7/RI#</text>
<text x="222.2" y="125.2">A0</text>
<text x="227.3" y="124.5">9</text>
<text x="292.1" y="124.5">+3.3V_A</text>
<text x="326.6" y="124.5">11</text>
<text x="331.5" y="120.1">DVDD</text>
<text x="331.5" y="125.2">AVDD</text>
<text x="350.7" y="120.1">DGND</text>
<text x="350.8" y="125.2">AGND</text>
<text x="354" y="122.7">EP</text>
<text x="359.4" y="124.5">15</text>
<text x="359.4" y="121.9">21</text>
<text x="419.1" y="121.2">U13</text>
<text x="419.2" y="124.5">2</text>
<text x="422.9" y="125.2">-</text>
<text x="429.3" y="120.7" transform="rotate(-90 429.3 120.7)">7</text>
<text x="449.6" y="125.7" transform="rotate(-90 449.6 125.7)">3</text>
<text x="504.7" y="120.7">[10]</text>
<text x="222.2" y="127.8">A1</text>
<text x="227.3" y="127">10</text>
<text x="280.7" y="128.3">GND_A</text>
<text x="330.2" y="131.3">DS8500-JND+</text>
<text x="431.4" y="130.3">OUT</text>
<text x="438.1" y="129.5">6</text>
<text x="442" y="129.5">1</text>
<text x="452.1" y="128.8">Q5</text>
<text x="452.1" y="131.3">FMMT493TA</text>
<text x="195.7" y="134.6">7</text>
<text x="195.7" y="132.1">8</text>
<text x="199.4" y="135.4">VDD</text>
<text x="199.4" y="132.8">I2C</text>
<text x="220.4" y="135.4">VSS</text>
<text x="221.8" y="132.8">NC</text>
<text x="227.3" y="134.6">19</text>
<text x="227.3" y="132.1">11</text>
<text x="242.6" y="133.4">R327</text>
<text x="243.8" y="135.9">0E</text>
<text x="256.5" y="133.4">R329</text>
<text x="257.8" y="135.9">0E</text>
<text x="309.4" y="134.6">L12</text>
<text x="369.6" y="135.9">GND_A</text>
<text x="388.6" y="134.6">R325</text>
<text x="388.6" y="137.2">301K</text>
<text x="406.4" y="134.6">VREF_A</text>
<text x="419.2" y="134.6">3</text>
<text x="422.9" y="135.4">+</text>
<text x="431.8" y="135.9">MAX4040EUA+</text>
<text x="449.6" y="134.5" transform="rotate(-90 449.6 134.5)">2</text>
<text x="149.9" y="139.7">GND_A</text>
<text x="171.5" y="139.7">GND_A</text>
<text x="311.1" y="138.7">0E</text>
<text x="429.3" y="139.6" transform="rotate(-90 429.3 139.6)">4</text>
<text x="430.6" y="142.2">GND_A</text>
<text x="198.1" y="144">SC16IS750</text>
<text x="431.8" y="149.1">R324</text>
<text x="452.1" y="144">R323</text>
<text x="452.1" y="146.6">301K</text>
<text x="232.5" y="151.1">GND_A</text>
<text x="247.7" y="151.1">GND_A</text>
<text x="260.4" y="151.1">GND_A</text>
<text x="323.8" y="152.9">C60</text>
<text x="323.8" y="155.2">1uF/16V</text>
<text x="353.1" y="154.9">AO_1+</text>
<text x="376" y="155.7">[6,10]</text>
<text x="431.8" y="151.6">1.58K</text>
<text x="465.1" y="155.7">[6,12]</text>
<text x="486.7" y="155.7">AO_1-</text>
<text x="322.6" y="163.8">GND_A</text>
<text x="179.1" y="173.2">+3.3V_B</text>
<text x="477.5" y="170.2">+3.3V_B</text>
<text x="158.7" y="180.8">+3.3V_B</text>
<text x="403.9" y="182.1">R338</text>
<text x="403.9" y="184.7">301K</text>
<text x="475" y="185.4">R97</text>
<text x="105.4" y="187.2">+3.3V_P</text>
<text x="177.8" y="190.8">R211</text>
<text x="188" y="190.8">R229</text>
<text x="475" y="188">5.1K</text>
<text x="120.6" y="194.8">U23</text>
<text x="178.2" y="194.3">4.7K</text>
<text x="188.3" y="194.3">4.7K</text>
<text x="198.1" y="194.8">U9</text>
<text x="330.2" y="194.8">U22</text>
<text x="375.9" y="197.4">R333</text>
<text x="428" y="194.6">C79</text>
<text x="428" y="196.9">10nF</text>
<text x="118.2" y="198.1">1</text>
<text x="118.2" y="200.7">2</text>
<text x="118.2" y="203.2">3</text>
<text x="121.9" y="198.9">VDD1</text>
<text x="121.9" y="201.4">SDA1</text>
<text x="121.9" y="204">SCL1</text>
<text x="141.5" y="198.9">VDD2</text>
<text x="141.7" y="201.4">SDA2</text>
<text x="141.9" y="204">SCL2</text>
<text x="149.9" y="203.2">6</text>
<text x="149.9" y="200.7">7</text>
<text x="149.9" y="198.1">8</text>
<text x="194.5" y="200.7">13</text>
<text x="194.5" y="203.2">12</text>
<text x="199.4" y="201.4">SDA</text>
<text x="199.4" y="204">SCL</text>
<text x="221.9" y="204">RX</text>
<text x="222.2" y="201.4">TX</text>
<text x="227.3" y="200.7">2</text>
<text x="227.3" y="203.2">3</text>
<text x="274.3" y="203.2">DOUT-B</text>
<text x="274.3" y="200.7">DIN-B</text>
<text x="326.6" y="200.7">20</text>
<text x="326.6" y="203.2">19</text>
<text x="331.5" y="201.4">DIN</text>
<text x="331.5" y="204">DOUT</text>
<text x="350.2" y="204">FSK-IN</text>
<text x="359.4" y="203.2">14</text>
<text x="375.9" y="199.9">301K</text>
<text x="411.3" y="202.2">C76</text>
<text x="450.9" y="199.4">GND_B</text>
<text x="469.9" y="198.1">VREF_B</text>
<text x="118.2" y="205.7">4</text>
<text x="121.9" y="206.5">GND1</text>
<text x="141.5" y="206.5">GND2</text>
<text x="149.9" y="205.7">5</text>
<text x="195.7" y="208.3">4</text>
<text x="199.4" y="209">RESET#</text>
<text x="213.7" y="209">GPIO6/CD#</text>
<text x="219.5" y="206.5">RTS#</text>
<text x="227.3" y="205.7">24</text>
<text x="227.3" y="208.3">22</text>
<text x="274.3" y="208.3">CD-B</text>
<text x="274.3" y="205.7">RTS-B</text>
<text x="327.7" y="205.7">6</text>
<text x="327.7" y="208.3">5</text>
<text x="331.5" y="206.5">RTS</text>
<text x="331.5" y="209">OCD</text>
<text x="352.7" y="209">REF</text>
<text x="359.4" y="208.3">13</text>
<text x="411.3" y="206">2.2nF</text>
<text x="436.9" y="207.5">R337</text>
<text x="120.6" y="210.1">ADUM1250ARZ</text>
<text x="160" y="215.1">C75</text>
<text x="166.4" y="214.6">GND_B</text>
<text x="194.5" y="210.8">14</text>
<text x="199.4" y="211.6">IRQ#</text>
<text x="218.6" y="211.6">GPIO0</text>
<text x="219.4" y="214.1">CTS#</text>
<text x="227.3" y="215.9">21</text>
<text x="227.3" y="213.4">1</text>
<text x="227.3" y="210.8">15</text>
<text x="247.6" y="213.4">+3.3V_B</text>
<text x="260.3" y="213.4">+3.3V_B</text>
<text x="274.3" y="210.8">RESET-B</text>
<text x="327.7" y="210.8">4</text>
<text x="331.5" y="211.6">RST</text>
<text x="373.4" y="214.6">C192</text>
<text x="384.7" y="213.6">C28</text>
<text x="385.9" y="215.9">0.1uF</text>
<text x="436.9" y="210.1">1.58K</text>
<text x="160" y="217.7">22pF</text>
<text x="212.4" y="219.2">GPIO4/DSR#</text>
<text x="212.7" y="216.7">GPIO5/DTR#</text>
<text x="227.3" y="218.4">20</text>
<text x="327.7" y="218.4">7</text>
<text x="331.5" y="219.2">XTAL1</text>
<text x="347.8" y="219.2">FSK-OUT</text>
<text x="350.9" y="221.7">XCEN</text>
<text x="359.4" y="221">10</text>
<text x="359.4" y="218.4">12</text>
<text x="373.4" y="217.2">1uF</text>
<text x="395" y="217.2">GND_B</text>
<text x="195.7" y="223.5">5</text>
<text x="199.4" y="224.3">XTAL1</text>
<text x="218.6" y="224.3">GPIO1</text>
<text x="218.6" y="226.8">GPIO2</text>
<text x="227.3" y="223.5">16</text>
<text x="227.3" y="226.1">17</text>
<text x="287" y="222.8">C77</text>
<text x="287" y="225.3">27pF</text>
<text x="292.1" y="227.8">C80</text>
<text x="307" y="227.6">3.6864MHz</text>
<text x="307.6" y="225.1">Y10</text>
<text x="350.7" y="226.8">DGND</text>
<text x="359.4" y="226.1">3</text>
<text x="398.8" y="225.3">R335</text>
<text x="398.8" y="227.8">301K</text>
<text x="424.2" y="226.1">+3.3V_B</text>
<text x="162.7" y="233.9">Y6</text>
<text x="170.2" y="231.1" transform="rotate(-90 170.2 231.1)">3</text>
<text x="171.4" y="231.1" transform="rotate(-90 171.4 231.1)">4</text>
<text x="195.7" y="231.1">6</text>
<text x="199.4" y="231.9">XTAL2</text>
<text x="218.6" y="229.4">GPIO3</text>
<text x="227.3" y="228.6">18</text>
<text x="241.3" y="229.9">R334</text>
<text x="241.9" y="232.7">10K</text>
<text x="255.3" y="229.9">R105</text>
<text x="255.9" y="232.7">10K</text>
<text x="292.1" y="230.4">27pF</text>
<text x="327.7" y="233.7">1</text>
<text x="327.7" y="228.6">8</text>
<text x="331.5" y="229.4">XTAL2</text>
<text x="350.7" y="229.4">DGND</text>
<text x="350.7" y="231.9">DGND</text>
<text x="359.4" y="228.6">9</text>
<text x="359.4" y="231.1">16</text>
<text x="359.4" y="233.7">17</text>
<text x="478.8" y="229.9">GND_B</text>
<text x="155.8" y="236.5">1.8432MHz</text>
<text x="170.2" y="239.9" transform="rotate(-90 170.2 239.9)">1</text>
<text x="171.4" y="239.9" transform="rotate(-90 171.4 239.9)">2</text>
<text x="182.9" y="238.8">+3.3V_B</text>
<text x="215" y="237">GPIO7/RI#</text>
<text x="227.3" y="236.2">23</text>
<text x="242.1" y="235.2">DNI</text>
<text x="327.7" y="236.2">2</text>
<text x="331.5" y="237">DVDD</text>
<text x="331.5" y="234.4">DVDD</text>
<text x="350.7" y="234.4">DGND</text>
<text x="350.7" y="237">DGND</text>
<text x="354" y="239.5">EP</text>
<text x="359.4" y="236.2">18</text>
<text x="359.4" y="238.8">21</text>
<text x="429.3" y="237.5" transform="rotate(-90 429.3 237.5)">7</text>
<text x="434.3" y="236.2">U25</text>
<text x="434.3" y="238.8">MAX4040EUA+</text>
<text x="480.6" y="236.7">HART-AO2+</text>
<text x="507.2" y="237.5">[10]</text>
<text x="160" y="242.6">C83</text>
<text x="160" y="245.1">33pF</text>
<text x="222.2" y="242.1">A0</text>
<text x="222.2" y="244.6">A1</text>
<text x="227.3" y="241.3">9</text>
<text x="227.3" y="243.8">10</text>
<text x="292.1" y="241.3">+3.3V_B</text>
<text x="326.6" y="241.3">11</text>
<text x="331.5" y="242.1">AVDD</text>
<text x="350.8" y="242.1">AGND</text>
<text x="359.4" y="241.3">15</text>
<text x="419.2" y="241.3">2</text>
<text x="422.9" y="242.1">-</text>
<text x="449.6" y="242.6" transform="rotate(-90 449.6 242.6)">3</text>
<text x="452.1" y="245.6">Q6</text>
<text x="195.7" y="251.5">7</text>
<text x="195.7" y="248.9">8</text>
<text x="199.4" y="249.7">I2C</text>
<text x="221.8" y="249.7">NC</text>
<text x="227.3" y="251.5">19</text>
<text x="227.3" y="248.9">11</text>
<text x="242.6" y="251.5">R106</text>
<text x="256.5" y="251.5">R339</text>
<text x="280.7" y="250.2">GND_B</text>
<text x="309.4" y="251.5">L13</text>
<text x="330.2" y="248.2">DS8500-JND+</text>
<text x="388.6" y="251.5">R336</text>
<text x="406.4" y="251.5">VREF_B</text>
<text x="419.2" y="251.5">3</text>
<text x="431.4" y="247.1">OUT</text>
<text x="438.1" y="246.4">6</text>
<text x="442" y="246.4">1</text>
<text x="449.6" y="251.4" transform="rotate(-90 449.6 251.4)">2</text>
<text x="452.1" y="248.2">FMMT493TA</text>
<text x="148.6" y="257.8">GND_B</text>
<text x="172.8" y="257.8">GND_B</text>
<text x="199.4" y="252.2">VDD</text>
<text x="220.4" y="252.2">VSS</text>
<text x="242.6" y="254">0E</text>
<text x="256.5" y="256.5">DNI</text>
<text x="256.5" y="254">0E</text>
<text x="311.1" y="255.5">0E</text>
<text x="369.6" y="252.7">GND_B</text>
<text x="388.6" y="254">301K</text>
<text x="422.9" y="252.2">+</text>
<text x="429.3" y="256.5" transform="rotate(-90 429.3 256.5)">4</text>
<text x="198.1" y="260.9">SC16IS750</text>
<text x="430.6" y="259.1">GND_B</text>
<text x="452.1" y="260.9">R330</text>
<text x="452.1" y="263.4">301K</text>
<text x="323.8" y="269.7">C190</text>
<text x="431.8" y="265.9">R332</text>
<text x="431.8" y="268.5">1.58K</text>
<text x="232.5" y="270.5">GND_B</text>
<text x="247.7" y="270.5">GND_B</text>
<text x="260.4" y="270.5">GND_B</text>
<text x="322.6" y="273.3">1uF/16V</text>
<text x="350.8" y="272">AO_2+</text>
<text x="373.7" y="272.8">[6,10]</text>
<text x="465.1" y="272.6">[6,12]</text>
<text x="486.7" y="272.6">AO_2-</text>
<text x="322.6" y="280.7">GND_B</text>
<text x="83.8" y="290.8">R50</text>
<text x="83.8" y="293.4">0E</text>
<text x="244.3" y="293.4">+3.3V_P</text>
<text x="290" y="292.1">+3.3V_A</text>
<text x="367.4" y="290.8">+3.3V_B</text>
<text x="48.3" y="295.9">HART-AO1+</text>
<text x="71.2" y="296.7">[10]</text>
<text x="47" y="305.6">[6,10]</text>
<text x="120.6" y="301.8">AOUT1+</text>
<text x="132.6" y="301.8">[12]</text>
<text x="55.9" y="306.1">AO_1+</text>
<text x="83.8" y="310.4">R51</text>
<text x="83.8" y="316.2">DNI</text>
<text x="83.8" y="312.9">0E</text>
<text x="83.8" y="323.8">R52</text>
<text x="252.7" y="322.8">C291</text>
<text x="268" y="322.8">C292</text>
<text x="298.4" y="321.6">C293</text>
<text x="298.4" y="323.9">0.1uF</text>
<text x="317.5" y="321.6">C294</text>
<text x="317.5" y="323.9">0.1uF</text>
<text x="332.7" y="321.6">C295</text>
<text x="332.7" y="323.9">0.1uF</text>
<text x="350.5" y="321.6">C296</text>
<text x="350.5" y="323.9">0.1uF</text>
<text x="375.9" y="320.3">C297</text>
<text x="375.9" y="322.7">0.1uF</text>
<text x="391.2" y="320.3">C298</text>
<text x="391.2" y="322.7">0.1uF</text>
<text x="408.9" y="320.3">C299</text>
<text x="408.9" y="322.7">0.1uF</text>
<text x="429.3" y="319">C304</text>
<text x="429.3" y="321.4">0.1uF</text>
<text x="48.3" y="328.9">HART-AO2+</text>
<text x="71.2" y="329.7">[10]</text>
<text x="83.8" y="326.4">0E</text>
<text x="252.7" y="325.2">0.1uF</text>
<text x="268" y="325.2">0.1uF</text>
<text x="120.6" y="334.8">AOUT2+</text>
<text x="132.6" y="334.8">[12]</text>
<text x="48.3" y="338.6">[6,10]</text>
<text x="55.9" y="339.1">AO_2+</text>
<text x="374.6" y="341.6">GND_B</text>
<text x="83.8" y="343.4">R53</text>
<text x="83.8" y="345.9">0E</text>
<text x="251.5" y="344.2">DGND</text>
<text x="297.2" y="342.9">GND_A</text>
<text x="83.8" y="349.2">DNI</text>
<text x="332.3" y="382.8">DRAWN</text>
<text x="332" y="392.9">CHECKED</text>
<text x="332.3" y="405.4">ENGINEER</text>
<text x="397.1" y="405.1">SIZE</text>
<text x="407.2" y="405.1">DWG. NO.</text>
<text x="483.9" y="405.4">SHEET</text>
<text x="524.1" y="405.1">PROD</text>
<text x="524.6" y="407.7">REV.</text>
<text x="407.2" y="411.5">FILE</text>
<text x="483.7" y="411.7">SCALE</text>
</g>
<g font-size="2.2">
<text x="476.8" y="94" transform="rotate(-90 476.8 94)">U38</text>
<text x="489.5" y="94" transform="rotate(-90 489.5 94)">TL4051A12QDBZR</text>
<text x="476.8" y="213.4" transform="rotate(-90 476.8 213.4)">U43</text>
<text x="486.4" y="217.2" transform="rotate(-90 486.4 217.2)">TL4051A12QDBZR</text>
</g>
</svg>
